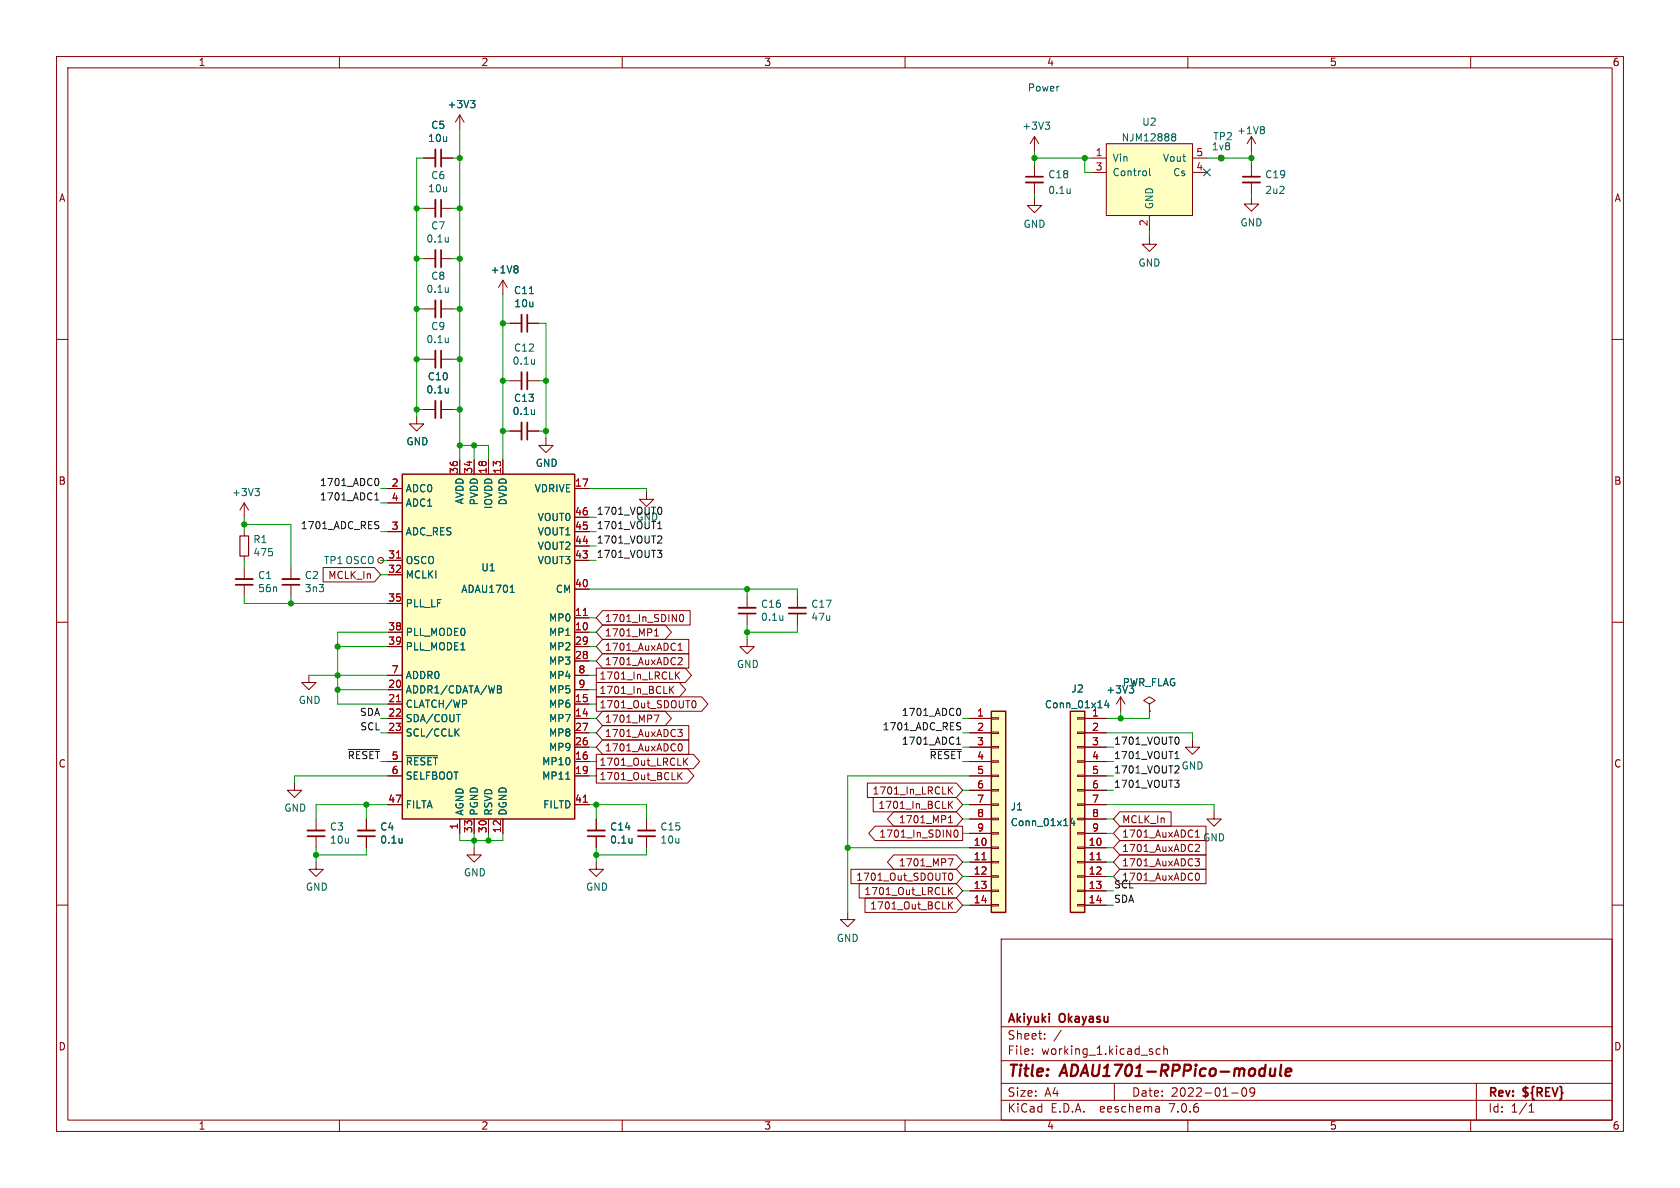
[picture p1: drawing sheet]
<svg xmlns="http://www.w3.org/2000/svg" width="297mm" height="210mm" viewBox="0 0 297 210" stroke-linecap="round" stroke-linejoin="round" font-family="sans-serif">
<g fill="none" stroke="#840000" stroke-width=".18">
<path d="M10 10h277v190h-277zM12 12h273v186h-273zM60 10v2M110 10v2M160 10v2M210 10v2M260 10v2M74.9 27.9h2.1M74.9 36.8h2.1M78 27.9h2M78 36.8h2M81.3 20.3v2.6"/>
<path d="M81.3 20.3l-.8 1.3M81.3 20.3l.7 1.3M182.9 35.1v1.2h1.2l-1.2 1.3-1.3-1.3h1.3M182.9 24.1v2.6M182.9 29.2v2M182.9 32.3v2M182.9 24.1l-.8 1.3M182.9 24.1l.7 1.3M193 27.9h2.6M193 30.5h2.6M195.6 25.4h15.2v12.7h-15.2zM203.2 38.1v2.5"/>
<path d="M210.8 27.9h2.6M210.8 30.5h2.6M215.9 27.9h.1M221.2 34.8v1.3h1.3l-1.3 1.2-1.2-1.2h1.2M221.2 24.1v2.6M221.2 29.2v2M221.2 32.3v2M221.2 24.1l-.7 1.3M221.2 24.1l.8 1.3M10 60h2M74.9 54.6h2.1M74.9 45.7h2.1"/>
<path d="M78 54.6h2M78 45.7h2M88.9 49.5v2.6M88.9 49.5l-.8 1.3M88.9 49.5l.8 1.3M90.2 57.2h2M93.2 57.2h2M203.2 41.9v1.3h1.3l-1.3 1.3-1.3-1.3h1.3M285 60h2M73.7 73.7v1.2h1.2l-1.2 1.3-1.3-1.3h1.3M74.9 72.4h2.1M74.9 63.5h2.1"/>
<path d="M78 72.4h2M78 63.5h2M90.2 67.3h2M90.2 76.2h2M93.2 67.3h2M93.2 76.2h2M96.5 77.5v1.2h1.3l-1.3 1.3-1.3-1.3h1.3M43.2 88.9l-.8 1.3M43.2 88.9v2.5M43.2 94v.7M43.2 98.3v.8M43.2 88.9l.7 1.3"/>
<path d="M67.3 99.1h.1M68.6 86.4h2.5M68.6 94h2.5M68.6 99.1h2.5M68.6 88.9h2.5M81.3 81.3v2.5M83.8 81.3v2.5M86.4 81.3v2.5M88.9 81.3v2.5M101.6 86.4h2.5M101.6 94h2.5M101.6 99.1h2.5"/>
<path d="M101.6 96.5h2.5M101.6 91.4h2.5M114.3 87v1.3h1.3l-1.3 1.2-1.3-1.2h1.3M10 110h2M43.2 100.3v2.1M43.2 103.4v2M51.4 100.3v2.1M51.4 103.4v2M54.6 119.4v1.3h1.3l-1.3 1.2-1.3-1.2h1.3M57.1 100.3h9.1l1.1 1.3-1.1 1.3h-9.1zM68.6 111.8h2.5M68.6 114.3h2.5"/>
<path d="M68.6 101.6h2.5M68.6 106.7h2.5M68.6 119.4h2.5M101.6 111.8h2.5M101.6 109.2h2.5M101.6 116.8h2.5M101.6 114.3h2.5M101.6 104.1h2.5M101.6 119.4h2.5M105.4 118.1h15.7l1.1 1.3-1.1 1.3h-15.7zM106.5 107.9h15.5v2.6h-15.5l-1.1-1.3zM106.5 115.6h15.3v2.5h-15.3l-1.1-1.3z"/>
<path d="M106.5 110.5h11.1l1.1 1.3-1.1 1.2h-11.1l-1.1-1.2zM106.5 113h15.3v2.6h-15.3l-1.1-1.3zM115.7 112.4h.7M115.7 111.5l.4-.3v1.2M119.6 119.3l.5 .8M119.9 115h.7M119.9 114.1l.3-.4v1.3M119.9 116.3l.5-.1 .2 .4-.8 .9h.8M120.1 118.8l-.7 .7M120.2 108.7l.2-.1a.68 .68 0 0 1 .5 .7 .68 .68 0 0 1-.5 .6l-.2-.1-.1-.4zM132.1 113v1.3h1.2l-1.2 1.3-1.3-1.3h1.3M132.1 105.4v2"/>
<path d="M132.1 108.5v2M141 105.4v2M141 108.5v2M285 110h2M52.1 138.4v1.3h1.2l-1.2 1.3-1.3-1.3h1.3M68.6 127h2.5M68.6 129.5h2.5M68.6 134.6h2.5M68.6 137.2h2.5M68.6 124.5h2.5M68.6 121.9h2.5M101.6 127h2.5"/>
<path d="M101.6 129.5h2.5M101.6 132.1h2.5M101.6 134.6h2.5M101.6 137.2h2.5M101.6 124.5h2.5M101.6 121.9h2.5M105.4 133.3h17.2l1.1 1.3-1.1 1.3h-17.2zM105.4 123.2h18.6l1.2 1.3-1.2 1.2h-18.6zM105.4 135.9h16.2l1.1 1.3-1.1 1.2h-16.2zM105.4 120.6h14.7l1.1 1.3-1.1 1.3h-14.7zM106.5 128.3h15.3v2.5h-15.3l-1.1-1.3zM106.5 130.8h15.3v2.6h-15.3l-1.1-1.3z"/>
<path d="M106.5 125.7h11.1l1.1 1.3-1.1 1.3h-11.1l-1.1-1.3zM115.6 126.4h.9l-.6 1.3M118.6 121.9l.5 .7M119.1 121.3l-.7 .7M119.8 128.9h.8l-.4 .5 .3 .1 .1 .5-.2 .2h-.4M120 137.1l.6 .7M120.1 131.5h.1a.68 .68 0 0 1 .4 .6 .68 .68 0 0 1-.4 .7l-.1-.1M120.6 136.6l-.8 .7M121 134.6l.6 .7M121.6 134l-.7 .7M122.3 124.3l.1-.3 .2-.1a.68 .68 0 0 1 .5 .6 .68 .68 0 0 1-.5 .6l-.2-.1-.1-.4M153.3 138.4h15.8l1.1 1.3-1.1 1.3h-15.8z"/>
<path d="M167.9 139.6l.5 .8M168.4 139.1l-.7 .7M171.4 127h3.9M171.4 129.5h3.9M171.4 132.1h3.9M171.4 134.6h3.9M171.4 137.2h3.9M171.4 139.7h3.9M175.3 139.6h1.2v.2h-1.2zM175.3 137h1.2v.3h-1.2zM175.3 134.5h1.2v.2h-1.2zM175.3 132h1.2v.2h-1.2z"/>
<path d="M175.3 129.4h1.2v.3h-1.2zM175.3 126.9h1.2v.2h-1.2zM190.5 139.6h1.3v.2h-1.3zM190.5 137h1.3v.3h-1.3zM190.5 134.5h1.3v.2h-1.3zM190.5 132h1.3v.2h-1.3zM190.5 129.4h1.3v.3h-1.3zM190.5 126.9h1.3v.2h-1.3zM191.8 127h3.8M191.8 129.5h3.8M191.8 132.1h3.8M191.8 134.6h3.8"/>
<path d="M191.8 137.2h3.8M191.8 139.7h3.8M198.1 123.2l-.7 1.3M198.1 123.2v2.5M198.1 123.2l.8 1.3M203.2 124.5l1-.7-1-.6-1 .6 1 .7v1.2M203.2 125.7h.1M210.8 130.8v1.3h-1.3l1.3 1.3 1.3-1.3h-1.3M10 160h2M55.9 152.4v1.3h1.2l-1.2 1.2-1.3-1.2h1.3M55.9 144.8v2M55.9 147.8v2.1"/>
<path d="M64.8 144.8v2M64.8 147.8v2.1M68.6 142.2h2.5M81.3 144.8v2.5M83.8 149.9v1.2h1.3l-1.3 1.3-1.3-1.3h1.3M83.8 144.8v2.5M86.4 144.8v2.5M88.9 144.8v2.5M101.6 142.2h2.5M105.4 152.4v1.3h1.3l-1.3 1.2-1.3-1.2h1.3M105.4 144.8v2M105.4 147.8v2.1"/>
<path d="M114.3 144.8v2M114.3 147.8v2.1M150.4 153.7h18.7l1.1 1.2-1.1 1.3h-18.7zM151.9 156.2h17.2l1.1 1.3-1.1 1.3h-17.2zM152.9 158.7h16.2l1.1 1.3-1.1 1.3h-16.2zM154.4 141h14.7l1.1 1.2-1.1 1.3h-14.7zM154.7 146h15.5v2.6h-15.5l-1.1-1.3zM158 151.1h11.1l1.1 1.3-1.1 1.3h-11.1l-1.1-1.3zM158 143.5h11.1l1.1 1.3-1.1 1.3h-11.1l-1.1-1.3zM167.6 151.8h.9l-.6 1.3M167.7 154.8l.1-.3 .2-.2a.68 .68 0 0 1 .4 .7 .68 .68 0 0 1-.4 .6l-.2-.1-.1-.4M167.7 145.5h.7"/>
<path d="M167.7 144.5l.3-.3v1.3M167.9 160l.5 .7M167.9 142.2l.5 .7M167.9 157.4l.5 .8M168.4 159.4l-.7 .7M168.4 141.6l-.7 .8M168.4 156.9l-.7 .7M168.8 146.8l.1-.1a.68 .68 0 0 1 .5 .7 .68 .68 0 0 1-.5 .6 .84 .84 0 0 1-.1-1.2zM171.4 149.9h3.9M171.4 152.4h3.9M171.4 154.9h3.9M171.4 157.5h3.9"/>
<path d="M171.4 142.2h3.9M171.4 144.8h3.9M171.4 147.3h3.9M175.3 159.9h1.2v.2h-1.2zM175.3 157.4h1.2v.2h-1.2zM175.3 154.8h1.2v.3h-1.2zM175.3 152.3h1.2v.2h-1.2zM175.3 149.7h1.2v.3h-1.2zM175.3 147.2h1.2v.2h-1.2zM175.3 144.7h1.2v.2h-1.2zM175.3 142.1h1.2v.3h-1.2zM190.5 159.9h1.3v.2h-1.3z"/>
<path d="M190.5 157.4h1.3v.2h-1.3zM190.5 154.8h1.3v.3h-1.3zM190.5 152.3h1.3v.2h-1.3zM190.5 149.7h1.3v.3h-1.3zM190.5 147.2h1.3v.2h-1.3zM190.5 144.7h1.3v.2h-1.3zM190.5 142.1h1.3v.3h-1.3zM191.8 149.9h3.8M191.8 152.4h3.8M191.8 154.9h3.8M191.8 157.5h3.8M191.8 142.2h3.8"/>
<path d="M191.8 144.8h3.8M191.8 147.3h3.8M198 143.5h9v2.6h-9l-1.2-1.3zM198 153.7h15.2v2.5h-15.2l-1.2-1.3zM198 148.6h15.2v2.5h-15.2l-1.2-1.2zM198 151.1h15.2v2.6h-15.2l-1.2-1.3zM198 146h15.2v2.6h-15.2l-1.2-1.3zM211.3 151.8h.7l-.4 .5 .4 .1v.4l-.2 .3h-.4M211.3 148h.7M211.3 147.1l.4-.4v1.3M211.4 149.3h.4l.2 .3-.7 .9h.7M211.5 154.4l.1-.1a.68 .68 0 0 1 .5 .7 .68 .68 0 0 1-.5 .6l-.1-.1"/>
<path d="M214.6 143.5v1.3h-1.2l1.2 1.3 1.3-1.3h-1.3M285 160h2M149.9 161.3v1.3h1.2l-1.2 1.2-1.3-1.2h1.3M171.4 160h3.9M177 166h108v32h-108zM191.8 160h3.8M60 198v2M110 198v2M160 198v2M177 194.5h108M177 191.5h108M177 187.5h108"/>
<path d="M177 181.5h108M182.5 186.3v.1M182.5 185.5v.1M184.7 183.6v.1M184.7 182.8v.1M187.6 182.1l-1.3 2M197 191.5v3M204.9 195.7l.1 .9M205 196.5l-.2 .1M205 196h-.2M205.1 185.5l-.4-.1-.3 .3v.4l.1 .2h.6M205.7 185.5l.3-.1 .3 .1 .1 .9"/>
<path d="M205.7 184.9v1.5M210 198v2M217.7 193.2h1.2M219.7 192.4l.2-.1a.81 .81 0 0 1 .6 .6 .81 .81 0 0 1-.3 .8l-.2 .1a.81 .81 0 0 1-.3-1.4zM221.8 192.9l-.3 .3h-.3l-.2-.3 .1-.5 .4-.1 .2 .1a.99 .99 0 0 1-.3 1.4h-.3M260 198v2M261 191.5v6.5M270.3 196.6h.9M270.6 195.3l-.3 .2M270.7 195.1v1.5"/>
<circle cx="215.9" cy="27.9" r=".51"/>
<circle cx="67.3" cy="99.1" r=".51"/>
</g>
<path d="M224.6 188.9v1.2a.57 .57 0 0 0 .7-.1M225.5 188.9l-.2 1.3M226.5 188.2l-.2 1.7 .2 .3M227.3 189.5l1-.1-.1-.4-.2-.1-.5 .1-.3 .9 .3 .3 .6-.1" fill="none" stroke="#840000" stroke-width=".4"/>
<g fill="#ffffc2" stroke="#ffffc2" stroke-width=".18">
<path d="M195.6 25.4h15.2v12.7h-15.2z"/>
<path d="M189.2 125.7h2.6v35.6h-2.6z"/>
<path d="M175.3 125.7h2.5v35.6h-2.5z"/>
<path d="M71.1 83.8h30.5v61h-30.5z"/>
</g>
<g fill="none" stroke="#006464" stroke-width=".18">
<path d="M83.2 17.8h.8l-.5 .5M83.7 18.3l.3 .2v.3l-.3 .2M184.8 21.6h.8l-.5 .5M185.3 22.1l.3 .2v.3l-.3 .3M189.2 33.4v.8M189.2 34.1h-.1M203.2 29.8v1.1l.2 .2M207.3 24.1l.1 .1M207.3 23.7l.3-.1 .2 .2 .1 .1-.3 .3M207.4 24.2h.2M207.4 24.2h-.1M207.6 24.2l.3 .2-.1 .4-.2 .1h-.3"/>
<path d="M223.3 22.4l.2 .2-.2 .3 .2 .3v.2l-.2 .2M79.3 41.9v.9M79.3 50.8v.9M79.3 59.7v.9M79.3 51.6h-.1M79.3 42.7h-.1M91.3 47l.3 .2-.3 .3 .3 .3v.2l-.3 .3M93.6 51.9h.7M79.3 68.6v.9M79.3 69.3l-.1 .1M79.3 60.5h-.1M94.5 63.5v.9"/>
<path d="M94.5 72.4v.9M94.5 64.3h-.1M94.5 73.2h-.1M45.1 86.4h.8l-.5 .4M45.6 86.8l.3 .3v.3l-.3 .2M90.2 104.7h.7M138.4 108.8v.9M138.4 109.6h-.1M71.9 133.6h5.4M80.6 129.4l.6 .7M80.7 126.3h.7M81.2 128.8l-.8 .8"/>
<path d="M87.9 121.2l.6 .2 .1 .2-.2 .2M87.9 121.8h.5M88.4 121.8l.3 .3-.1 .3-.7 .1M100 137.7h.7M195.6 123.8l-.3 .9h.8M195.9 124.3v.8M200.4 122.3l-.2 .2M71.1 148.2v.8M71.1 148.9l-.1 .1M111.7 148.2v.8M111.7 148.9v.1M189.6 144.6l-.3 .9h.7"/>
<path d="M189.9 145.1v.9"/>
</g>
<g fill="none" stroke="#840000" stroke-width=".33">
<path d="M77 26.4v3.1M77 35.3v3.1M181.4 32.3h3M219.7 32.3h3.1M77 44.2v3M77 53.1v3M92.2 55.6v3.1M77 62v3M77 70.9v3M92.2 65.8v3M92.2 74.7v3M41.7 102.4h3"/>
<path d="M49.9 102.4h3.1M130.6 107.4h3M139.4 107.4h3.1M54.4 146.8h3M63.2 146.8h3.1M103.9 146.8h3M112.8 146.8h3"/>
</g>
<g fill="none" stroke="#840000" stroke-width=".3">
<path d="M78 26.4v3.1M78 35.3v3.1M181.4 31.2h3M219.7 31.2h3.1M78 44.2v3M78 53.1v3M93.2 55.6v3.1M78 62v3M78 70.9v3M93.2 65.8v3M93.2 74.7v3M41.7 103.4h3"/>
<path d="M49.9 103.4h3.1M130.6 108.5h3M139.4 108.5h3.1M54.4 147.8h3M63.2 147.8h3.1M103.9 147.8h3M112.8 147.8h3"/>
</g>
<path d="M71.1 83.8h30.5v61h-30.5zM175.3 125.7h2.5v35.6h-2.5zM189.2 125.7h2.6v35.6h-2.6z" fill="none" stroke="#840000" stroke-width=".25"/>
<path d="M70.1 98.6h.7M103.1 108.8h.7M70.1 124h.7M103.1 141.8h.7M173.6 152h.7M193.9 152h.7" fill="none" stroke="#a90000" stroke-width=".18"/>
<path d="M42.4 94.7h1.5v3.6h-1.5z" fill="none" stroke="#840000" stroke-width=".2"/>
<g fill="none" stroke="#0f0f0f" stroke-width=".18">
<path d="M66.2 88.4h.8M66.4 87.4l.2-.3v1.3M66.5 84.6a.68 .68 0 0 1 .5 .6 .68 .68 0 0 1-.5 .6M66.8 92.2l.2 .1M66.8 92.9l.2 .2-.2 .3M116.2 97.3h.8l-.4 .5M116.3 93.5h.7M116.5 94.7l.4 .1 .1 .3-.8 .9h.8M116.6 92.2v1.3M116.7 89.7a.84 .84 0 0 1 .1 1.2M116.8 97.8l.2 .2v.3l-.2 .2M61.6 132.5h5.5"/>
<path d="M164.5 132.5h5.5M169.1 131.6h.7M169.2 130.6l.3-.3v1.3M169.4 125.2a.68 .68 0 0 1 .5 .7 .68 .68 0 0 1-.5 .6M169.7 127.8h.1M169.7 128.5l.1 .2-.1 .3M207.7 137.9h.7l-.4 .5M207.7 134.1h.7M207.8 133.1l.3-.3v1.3M207.9 135.4h.4M208.1 130.3a.79 .79 0 0 1 0 1.3M208.2 138.4l.2 .2v.3l-.2 .3"/>
<path d="M208.4 135.9l-.7 .7h.7"/>
</g>
<g fill="none" stroke="#009600" stroke-width=".18">
<path d="M73.7 36.8h1.2M74.9 27.9h-1.2v45.8M80 27.9h1.3M80 36.8h1.3M81.3 22.9v58.4M182.9 26.7v2.5M182.9 34.3v.8M182.9 27.9h10.1M191.8 27.9v2.6h1.2M213.4 27.9h7.8M221.2 26.7v2.5M221.2 34.3v.5"/>
<path d="M73.7 54.6h1.2M73.7 45.7h1.2M80 54.6h1.3M80 45.7h1.3M88.9 57.2h1.3M88.9 52.1v29.2M95.2 57.2h1.3v20.3M203.2 40.6v1.3M73.7 63.5h1.2M73.7 72.4h1.2M80 63.5h1.3M80 72.4h1.3"/>
<path d="M81.3 78.7h5.1v2.6M83.8 78.7v2.6M88.9 67.3h1.3M88.9 76.2h1.3M95.2 67.3h1.3M95.2 76.2h1.3M43.2 92.7h8.2v7.6M43.2 91.4v2.6M43.2 99.1v1.2M67.3 99.1h1.3M67.3 94h1.3M67.3 86.4h1.3"/>
<path d="M67.3 88.9h1.3M104.1 96.5h1.3M104.1 99.1h1.3M104.1 94h1.3M104.1 91.4h1.3M104.1 86.4h10.2v.6M43.2 105.4v1.3h25.4M51.4 105.4v1.3M54.6 119.4h14M59.7 114.3h8.9M67.3 101.6h1.3M68.6 111.8h-8.9v12.7h8.9"/>
<path d="M104.1 104.1h36.9v1.3M104.1 111.8h1.3M104.1 119.4h1.3M104.1 114.3h1.3M104.1 109.2h1.3M104.1 116.8h1.3M132.1 104.1v1.3M132.1 110.5v2.5M141 110.5v1.3h-8.9M59.7 121.9h8.9M67.3 127h1.3M67.3 129.5h1.3"/>
<path d="M68.6 137.2h-16.5v1.2M104.1 134.6h1.3M104.1 137.2h1.3M104.1 127h1.3M104.1 132.1h1.3M104.1 129.5h1.3M104.1 121.9h1.3M104.1 124.5h1.3M170.2 139.7h1.2M170.2 127h1.2M170.2 132.1h1.2M170.2 129.5h1.2"/>
<path d="M171.4 137.2h-21.5v24.1M195.6 134.6h1.2M195.6 137.2h1.2M195.6 139.7h1.2M195.6 132.1h1.2M195.6 129.5h15.2v1.3M198.1 125.7v1.3M203.2 125.7v1.3h-7.6M55.9 149.9v2.5M64.8 142.2v2.6M64.8 149.9v1.2h-8.9M68.6 142.2h-12.7v2.6"/>
<path d="M81.3 147.3v1.3h7.6v-1.3M83.8 147.3v2.6M86.4 147.3v1.3M104.1 142.2h10.2v2.6M105.4 142.2v2.6M105.4 149.9v2.5M114.3 149.9v1.2h-8.9M149.9 149.9h21.5M170.2 154.9h1.2M170.2 157.5h1.2M170.2 144.8h1.2M170.2 152.4h1.2"/>
<path d="M170.2 142.2h1.2M170.2 147.3h1.2M195.6 154.9h1.2M195.6 157.5h1.2M195.6 144.8h1.2M195.6 149.9h1.2M195.6 152.4h1.2M195.6 142.2h19v1.3M195.6 147.3h1.2M170.2 160h1.2M195.6 160h1.2"/>
</g>
<path d="M212.8 29.9l1.2 1.2M214 29.9l-1.2 1.2" fill="none" stroke="#000084" stroke-width=".18"/>
<g fill="#009600" stroke="#009600" stroke-width=".18">
<circle cx="132.1" cy="104.1" r=".46"/>
<circle cx="132.1" cy="111.8" r=".46"/>
<circle cx="88.9" cy="67.3" r=".46"/>
<circle cx="88.9" cy="57.2" r=".46"/>
<circle cx="96.5" cy="76.2" r=".46"/>
<circle cx="182.9" cy="27.9" r=".46"/>
<circle cx="96.5" cy="67.3" r=".46"/>
<circle cx="221.2" cy="27.9" r=".46"/>
<circle cx="191.8" cy="27.9" r=".46"/>
<circle cx="215.9" cy="27.9" r=".46"/>
<circle cx="198.1" cy="127" r=".46"/>
<circle cx="81.3" cy="36.8" r=".46"/>
<circle cx="73.7" cy="36.8" r=".46"/>
<circle cx="81.3" cy="45.7" r=".46"/>
<circle cx="73.7" cy="45.7" r=".46"/>
<circle cx="73.7" cy="54.6" r=".46"/>
<circle cx="81.3" cy="27.9" r=".46"/>
<circle cx="81.3" cy="54.6" r=".46"/>
<circle cx="59.7" cy="114.3" r=".46"/>
<circle cx="55.9" cy="151.1" r=".46"/>
<circle cx="59.7" cy="121.9" r=".46"/>
<circle cx="64.8" cy="142.2" r=".46"/>
<circle cx="59.7" cy="119.4" r=".46"/>
<circle cx="149.9" cy="149.9" r=".46"/>
<circle cx="51.4" cy="106.7" r=".46"/>
<circle cx="43.2" cy="92.7" r=".46"/>
<circle cx="83.8" cy="148.6" r=".46"/>
<circle cx="86.4" cy="148.6" r=".46"/>
<circle cx="105.4" cy="142.2" r=".46"/>
<circle cx="105.4" cy="151.1" r=".46"/>
<circle cx="81.3" cy="63.5" r=".46"/>
<circle cx="73.7" cy="63.5" r=".46"/>
<circle cx="81.3" cy="72.4" r=".46"/>
<circle cx="73.7" cy="72.4" r=".46"/>
<circle cx="81.3" cy="78.7" r=".46"/>
<circle cx="83.8" cy="78.7" r=".46"/>
<circle cx="88.9" cy="76.2" r=".46"/>
</g>
<g font-size="2.8" fill="#840000">
<text x="178" y="190.9">Title:</text>
<text x="187.7" y="190.9">ADAU1701-RPPico-module</text>
</g>
<g font-size="2.1" fill="#840000">
<text x="178" y="184">Sheet:</text>
<text x="178" y="181.2">Akiyuki</text>
<text x="187.4" y="181.2">Okayasu</text>
<text x="178" y="186.7">File:</text>
<text x="184.1" y="186.7">working_1.kicad_sch</text>
<text x="178" y="196.9">KiCad</text>
<text x="178" y="194.1">Size:</text>
<text x="184.7" y="194.1">A4</text>
<text x="185.7" y="196.9">E.D.A.</text>
<text x="194.6" y="196.9">eeschema</text>
<text x="200" y="194.1">Date:</text>
<text x="207" y="196.9">7.0.6</text>
<text x="207" y="194.1">2022-01-09</text>
<text x="263" y="194.3">Rev:</text>
<text x="263" y="196.9">Id:</text>
<text x="267.1" y="196.9">1/1</text>
<text x="269.4" y="194.3">${REV}</text>
</g>
<g font-size="1.8" fill="#840000">
<text x="35" y="11.9">1</text>
<text x="85" y="11.9">2</text>
<text x="135" y="11.9">3</text>
<text x="185" y="11.9">4</text>
<text x="235" y="11.9">5</text>
<text x="285" y="11.9">6</text>
<text x="10.3" y="35.9">A</text>
<text x="285.3" y="35.9">A</text>
<text x="10.3" y="85.9">B</text>
<text x="285.3" y="85.9">B</text>
<text x="57.9" y="102.6">MCLK_In</text>
<text x="106.8" y="110.2">1701_In_SDIN0</text>
<text x="106.8" y="112.7">1701_MP1</text>
<text x="106.8" y="117.8">1701_AuxADC2</text>
<text x="106.8" y="115.3">1701_AuxADC1</text>
<text x="105.9" y="125.4">1701_Out_SDOUT0</text>
<text x="105.9" y="120.3">1701_In_LRCLK</text>
<text x="105.9" y="122.9">1701_In_BCLK</text>
<text x="106.8" y="130.5">1701_AuxADC3</text>
<text x="106.8" y="128">1701_MP7</text>
<text x="10.3" y="135.9">C</text>
<text x="105.9" y="135.6">1701_Out_LRCLK</text>
<text x="106.8" y="133">1701_AuxADC0</text>
<text x="285.3" y="135.9">C</text>
<text x="105.9" y="138.1">1701_Out_BCLK</text>
<text x="154.2" y="140.7">1701_In_LRCLK</text>
<text x="155.2" y="143.2">1701_In_BCLK</text>
<text x="155.3" y="148.3">1701_In_SDIN0</text>
<text x="158.8" y="145.7">1701_MP1</text>
<text x="198.3" y="145.7">MCLK_In</text>
<text x="198.3" y="148.3">1701_AuxADC1</text>
<text x="151.3" y="155.9">1701_Out_SDOUT0</text>
<text x="158.8" y="153.4">1701_MP7</text>
<text x="198.3" y="155.9">1701_AuxADC0</text>
<text x="198.3" y="150.8">1701_AuxADC2</text>
<text x="198.3" y="153.4">1701_AuxADC3</text>
<text x="152.7" y="158.4">1701_Out_LRCLK</text>
<text x="153.7" y="161">1701_Out_BCLK</text>
<text x="10.3" y="185.9">D</text>
<text x="285.3" y="185.9">D</text>
<text x="35" y="199.9">1</text>
<text x="85" y="199.9">2</text>
<text x="135" y="199.9">3</text>
<text x="185" y="199.9">4</text>
<text x="235" y="199.9">5</text>
<text x="285" y="199.9">6</text>
</g>
<text font-size="1.8" fill="#0000c2" x="181.6" y="16.3">Power</text>
<g font-size="1.8" fill="#006464">
<text x="76.1" y="23">C5</text>
<text x="79" y="19.3">+3V3</text>
<text x="180.6" y="23.1">+3V3</text>
<text x="201.8" y="22.4">U2</text>
<text x="218.6" y="23.9">+1V8</text>
<text x="75.6" y="25.3">10u</text>
<text x="196.6" y="28.8">Vin</text>
<text x="198.2" y="25.2">NJM12888</text>
<text x="205.5" y="28.8">Vout</text>
<text x="214.1" y="26.8">1v8</text>
<text x="214.4" y="25">TP2</text>
<text x="75.6" y="34.2">10u</text>
<text x="76.1" y="31.9">C6</text>
<text x="185.2" y="31.7">C18</text>
<text x="185.2" y="34.5">0.1u</text>
<text x="196.6" y="31.3">Control</text>
<text x="207.3" y="31.3">Cs</text>
<text x="223.6" y="31.7">C19</text>
<text x="223.6" y="34.5">2u2</text>
<text x="76.1" y="40.8">C7</text>
<text x="180.8" y="40.5">GND</text>
<text x="204.1" y="37.1" transform="rotate(-90 204.1 37.1)">GND</text>
<text x="219.2" y="40.2">GND</text>
<text x="75.3" y="43.1">0.1u</text>
<text x="201.2" y="47.3">GND</text>
<text x="75.3" y="52">0.1u</text>
<text x="76.1" y="49.7">C8</text>
<text x="86.6" y="48.5">+1V8</text>
<text x="90.8" y="52.2">C11</text>
<text x="76.1" y="58.5">C9</text>
<text x="90.8" y="54.5">10u</text>
<text x="75.3" y="60.9">0.1u</text>
<text x="90.5" y="64.7">0.1u</text>
<text x="90.8" y="62.4">C12</text>
<text x="75.3" y="69.7">0.1u</text>
<text x="75.5" y="67.4">C10</text>
<text x="90.8" y="71.2">C13</text>
<text x="90.5" y="73.6">0.1u</text>
<text x="71.8" y="78.9">GND</text>
<text x="94.6" y="82.7">GND</text>
<text x="40.9" y="87.9">+3V3</text>
<text x="71.6" y="87.2">ADC0</text>
<text x="71.6" y="89.8">ADC1</text>
<text x="82.1" y="89.2" transform="rotate(-90 82.1 89.2)">AVDD</text>
<text x="84.7" y="89.4" transform="rotate(-90 84.7 89.4)">PVDD</text>
<text x="89.8" y="89.4" transform="rotate(-90 89.8 89.4)">DVDD</text>
<text x="94.4" y="87.2">VDRIVE</text>
<text x="71.6" y="94.8">ADC_RES</text>
<text x="87.2" y="90.1" transform="rotate(-90 87.2 90.1)">IOVDD</text>
<text x="95" y="94.8">VOUT1</text>
<text x="95" y="92.3">VOUT0</text>
<text x="44.7" y="96.2">R1</text>
<text x="44.7" y="98.5">475</text>
<text x="57.2" y="99.9">TP1 OSCO</text>
<text x="71.6" y="99.9">OSCO</text>
<text x="85" y="101.2">U1</text>
<text x="95" y="99.9">VOUT3</text>
<text x="95" y="97.4">VOUT2</text>
<text x="45.5" y="102.6">C1</text>
<text x="45.5" y="104.9">56n</text>
<text x="53.8" y="102.6">C2</text>
<text x="53.8" y="104.9">3n3</text>
<text x="71.6" y="102.5">MCLKI</text>
<text x="71.6" y="107.5">PLL_LF</text>
<text x="81.5" y="105">ADAU1701</text>
<text x="98.2" y="105">CM</text>
<text x="134.4" y="107.6">C16</text>
<text x="143.3" y="107.6">C17</text>
<text x="71.6" y="112.6">PLL_MODE0</text>
<text x="97" y="112.6">MP1</text>
<text x="97" y="110.1">MP0</text>
<text x="134.4" y="110">0.1u</text>
<text x="143.3" y="110">47u</text>
<text x="71.6" y="115.2">PLL_MODE1</text>
<text x="97" y="117.7">MP3</text>
<text x="97" y="115.2">MP2</text>
<text x="130.2" y="118.3">GND</text>
<text x="52.7" y="124.6">GND</text>
<text x="71.6" y="122.8">ADDR1/CDATA/WB</text>
<text x="71.6" y="125.3">CLATCH/WP</text>
<text x="71.6" y="120.2">ADDR0</text>
<text x="97" y="125.3">MP6</text>
<text x="97" y="120.2">MP4</text>
<text x="97" y="122.8">MP5</text>
<text x="184.6" y="125.4">Conn_01x14</text>
<text x="189.3" y="122.6">J2</text>
<text x="195.5" y="122.8">+3V3</text>
<text x="198.4" y="121.5">PWR_FLAG</text>
<text x="71.6" y="127.9">SDA/COUT</text>
<text x="71.6" y="130.4">SCL/CCLK</text>
<text x="97" y="127.9">MP7</text>
<text x="97" y="130.4">MP8</text>
<text x="71.6" y="135.5">~{RESET}</text>
<text x="95.7" y="135.5">MP10</text>
<text x="97" y="132.9">MP9</text>
<text x="50.2" y="143.7">GND</text>
<text x="71.6" y="143.1">FILTA</text>
<text x="71.6" y="138">SELFBOOT</text>
<text x="95.7" y="138">MP11</text>
<text x="95.9" y="143.1">FILTD</text>
<text x="178.6" y="143.5">J1</text>
<text x="58.2" y="147">C3</text>
<text x="58.2" y="149.3">10u</text>
<text x="67.1" y="147">C4</text>
<text x="67.1" y="149.3">0.1u</text>
<text x="82.1" y="144.3" transform="rotate(-90 82.1 144.3)">AGND</text>
<text x="84.7" y="144.3" transform="rotate(-90 84.7 144.3)">PGND</text>
<text x="87.2" y="144.3" transform="rotate(-90 87.2 144.3)">RSVD</text>
<text x="89.8" y="144.3" transform="rotate(-90 89.8 144.3)">DGND</text>
<text x="107.8" y="147">C14</text>
<text x="107.8" y="149.3">0.1u</text>
<text x="116.6" y="147">C15</text>
<text x="116.6" y="149.3">10u</text>
<text x="178.6" y="146.2">Conn_01x14</text>
<text x="212.6" y="148.9">GND</text>
<text x="81.9" y="155.1">GND</text>
<text x="54" y="157.7">GND</text>
<text x="103.5" y="157.7">GND</text>
<text x="147.8" y="166.7">GND</text>
</g>
<g font-size="1.8" fill="#a90000">
<text x="193.6" y="27.7">1</text>
<text x="211.4" y="27.7">5</text>
<text x="193.6" y="30.2">3</text>
<text x="211.4" y="30.2">4</text>
<text x="202.9" y="40.1" transform="rotate(-90 202.9 40.1)">2</text>
<text x="81" y="83.9" transform="rotate(-90 81 83.9)">36</text>
<text x="83.6" y="83.9" transform="rotate(-90 83.6 83.9)">34</text>
<text x="86.1" y="83.9" transform="rotate(-90 86.1 83.9)">18</text>
<text x="88.6" y="83.9" transform="rotate(-90 88.6 83.9)">13</text>
<text x="69.1" y="86.1">2</text>
<text x="69.1" y="88.6">4</text>
<text x="101.6" y="86.1">17</text>
<text x="69.1" y="93.7">3</text>
<text x="101.6" y="93.7">45</text>
<text x="101.6" y="91.2">46</text>
<text x="68.5" y="98.8">31</text>
<text x="68.5" y="101.3">32</text>
<text x="101.6" y="98.8">43</text>
<text x="101.6" y="96.3">44</text>
<text x="68.5" y="106.4">35</text>
<text x="101.6" y="103.9">40</text>
<text x="68.5" y="111.5">38</text>
<text x="101.6" y="111.5">10</text>
<text x="101.6" y="109">11</text>
<text x="68.5" y="114">39</text>
<text x="69.1" y="119.1">7</text>
<text x="101.6" y="116.6">28</text>
<text x="101.6" y="114">29</text>
<text x="102.2" y="119.1">8</text>
<text x="68.5" y="121.7">20</text>
<text x="68.5" y="124.2">21</text>
<text x="101.6" y="124.2">15</text>
<text x="102.2" y="121.7">9</text>
<text x="68.5" y="126.7">22</text>
<text x="68.5" y="129.3">23</text>
<text x="101.6" y="126.7">14</text>
<text x="101.6" y="131.8">26</text>
<text x="101.6" y="129.3">27</text>
<text x="172.6" y="126.7">1</text>
<text x="172.6" y="129.3">2</text>
<text x="172.6" y="131.8">3</text>
<text x="193" y="126.7">1</text>
<text x="193" y="129.3">2</text>
<text x="193" y="131.8">3</text>
<text x="69.1" y="136.9">6</text>
<text x="69.1" y="134.4">5</text>
<text x="101.6" y="134.4">16</text>
<text x="101.6" y="136.9">19</text>
<text x="172.6" y="136.9">5</text>
<text x="172.6" y="134.4">4</text>
<text x="193" y="134.4">4</text>
<text x="193" y="136.9">5</text>
<text x="68.5" y="142">47</text>
<text x="101.6" y="142">41</text>
<text x="172.6" y="139.4">6</text>
<text x="172.6" y="142">7</text>
<text x="193" y="139.4">6</text>
<text x="193" y="142">7</text>
<text x="81" y="146.8" transform="rotate(-90 81 146.8)">1</text>
<text x="83.6" y="147.4" transform="rotate(-90 83.6 147.4)">33</text>
<text x="86.1" y="147.4" transform="rotate(-90 86.1 147.4)">30</text>
<text x="88.6" y="147.4" transform="rotate(-90 88.6 147.4)">12</text>
<text x="172" y="149.6">10</text>
<text x="172.6" y="144.5">8</text>
<text x="172.6" y="147.1">9</text>
<text x="192.4" y="149.6">10</text>
<text x="193" y="144.5">8</text>
<text x="193" y="147.1">9</text>
<text x="172" y="152.1">11</text>
<text x="172" y="154.7">12</text>
<text x="192.4" y="152.1">11</text>
<text x="192.4" y="154.7">12</text>
<text x="172" y="157.2">13</text>
<text x="172" y="159.8">14</text>
<text x="192.4" y="157.2">13</text>
<text x="192.4" y="159.8">14</text>
</g>
<g font-size="1.8" fill="#0f0f0f">
<text x="56.5" y="88.6">1701_ADC1</text>
<text x="56.5" y="86">1701_ADC0</text>
<text x="53.1" y="93.6">1701_ADC_RES</text>
<text x="105.4" y="93.6">1701_VOUT1</text>
<text x="105.4" y="91.1">1701_VOUT0</text>
<text x="112.4" y="92.3">GND</text>
<text x="105.4" y="96.2">1701_VOUT2</text>
<text x="105.4" y="98.7">1701_VOUT3</text>
<text x="63.5" y="126.7">SDA</text>
<text x="63.6" y="129.2">SCL</text>
<text x="155.9" y="129.2">1701_ADC_RES</text>
<text x="159.3" y="126.7">1701_ADC0</text>
<text x="159.3" y="131.7">1701_ADC1</text>
<text x="196.8" y="131.7">1701_VOUT0</text>
<text x="196.8" y="136.8">1701_VOUT2</text>
<text x="196.8" y="134.3">1701_VOUT1</text>
<text x="208.8" y="136.2">GND</text>
<text x="196.8" y="139.4">1701_VOUT3</text>
<text x="196.8" y="159.7">SDA</text>
<text x="196.8" y="157.1">SCL</text>
</g>
<g font-size="1.8" fill="#009600">
<text x="61.4" y="134.3">~{RESET}5</text>
<text x="164.2" y="134.3">~{RESET} 4</text>
</g>
</svg>
